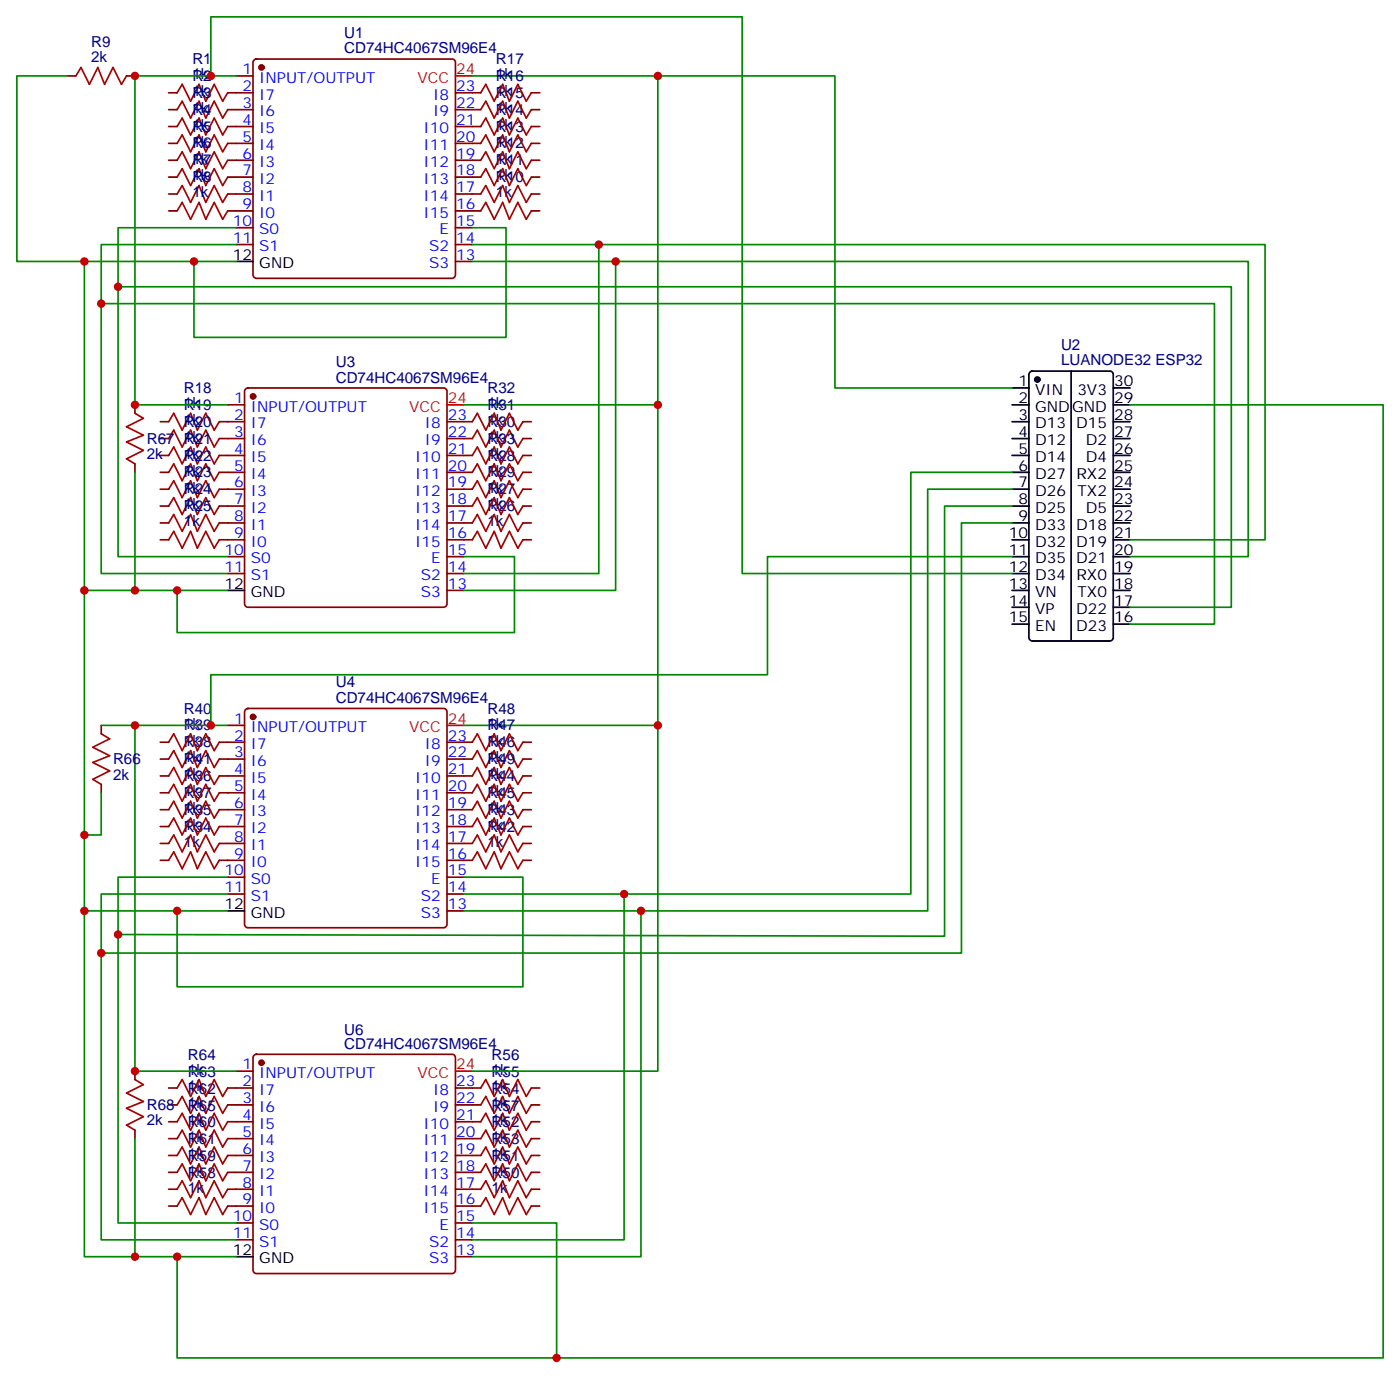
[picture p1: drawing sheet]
<svg xmlns="http://www.w3.org/2000/svg" width="293mm" height="288mm" viewBox="0 0 293 288" stroke-linecap="round" stroke-linejoin="round" font-family="sans-serif">
<g fill="none" stroke="#870000" stroke-width=".35">
<path d="M14.1 15.9h1.8M26.5 15.9h1.7M35.3 19.4h1.7M47.6 19.4h5.3M49.4 15.9h3.5M53.2 12.6l.4-.3h40.9a.71 .71 0 0 1 .7 .8v44.4a.76 .76 0 0 1-.7 .7h-40.9a.76 .76 0 0 1-.7-.7v-44.4zM95.2 19.4h5.3M111.1 19.4h1.8M35.3 22.9h1.7M35.3 26.5h1.7M35.3 30h1.7M35.3 33.5h1.7"/>
<path d="M35.3 37h1.7M47.6 22.9h5.3M47.6 26.5h5.3M47.6 30h5.3M47.6 33.5h5.3M47.6 37h5.3M95.2 22.9h5.3M95.2 26.5h5.3M95.2 30h5.3M95.2 33.5h5.3M95.2 37h5.3M111.1 22.9h1.8"/>
<path d="M111.1 26.5h1.8M111.1 30h1.8M111.1 33.5h1.8M111.1 37h1.8M35.3 40.6h1.7M35.3 44.1h1.7M47.6 40.6h5.3M47.6 44.1h5.3M49.4 47.6h3.5M49.4 51.2h3.5M95.2 40.6h5.3M95.2 44.1h5.3"/>
<path d="M95.2 47.6h3.6M95.2 51.2h3.6M95.2 54.7h3.6M111.1 40.6h1.8M111.1 44.1h1.8M28.2 84.7v1.7M28.2 97v1.8M33.5 88.2h1.8M33.5 91.7h1.8M33.5 95.2h1.8M33.5 98.8h1.8M45.9 88.2h5.3"/>
<path d="M45.9 91.7h5.3M45.9 95.2h5.3M45.9 98.8h5.3M47.6 84.7h3.6M51.4 81.3l.5-.2h40.9a.71 .71 0 0 1 .7 .7v44.5a.76 .76 0 0 1-.7 .7h-40.9a.76 .76 0 0 1-.7-.7v-44.5zM93.5 88.2h5.3M93.5 91.7h5.3M93.5 95.2h5.3M93.5 98.8h5.3M109.4 88.2h1.7M109.4 91.7h1.7M109.4 95.2h1.7"/>
<path d="M109.4 98.8h1.7M33.5 102.3h1.8M33.5 105.8h1.8M33.5 109.4h1.8M33.5 112.9h1.8M45.9 102.3h5.3M45.9 105.8h5.3M45.9 109.4h5.3M45.9 112.9h5.3M47.6 116.4h3.6M47.6 119.9h3.6M93.5 102.3h5.3"/>
<path d="M93.5 105.8h5.3M93.5 109.4h5.3M93.5 112.9h5.3M93.5 116.4h3.5M93.5 119.9h3.5M109.4 102.3h1.7M109.4 105.8h1.7M109.4 109.4h1.7M109.4 112.9h1.7M93.5 123.5h3.5M21.2 151.7v1.8M33.5 155.2h1.8"/>
<path d="M33.5 158.8h1.8M45.9 155.2h5.3M45.9 158.8h5.3M47.6 151.7h3.6M51.4 148.4l.5-.2h40.9a.71 .71 0 0 1 .7 .7v44.4a.76 .76 0 0 1-.7 .7h-40.9a.76 .76 0 0 1-.7-.7v-44.4zM93.5 155.2h5.3M93.5 158.8h5.3M109.4 155.2h1.7M109.4 158.8h1.7M21.2 164v1.8M33.5 162.3h1.8M33.5 165.8h1.8"/>
<path d="M33.5 169.3h1.8M33.5 172.9h1.8M33.5 176.4h1.8M33.5 179.9h1.8M45.9 162.3h5.3M45.9 165.8h5.3M45.9 169.3h5.3M45.9 172.9h5.3M45.9 176.4h5.3M45.9 179.9h5.3M93.5 162.3h5.3M93.5 165.8h5.3"/>
<path d="M93.5 169.3h5.3M93.5 172.9h5.3M93.5 176.4h5.3M93.5 179.9h5.3M109.4 162.3h1.7M109.4 165.8h1.7M109.4 169.3h1.7M109.4 172.9h1.7M109.4 176.4h1.7M109.4 179.9h1.7M47.6 183.4h3.6M47.6 187h3.6"/>
<path d="M93.5 183.4h3.5M93.5 187h3.5M93.5 190.5h3.5M28.2 224v1.8M28.2 236.4v1.7M35.3 227.5h1.7M35.3 231.1h1.7M35.3 234.6h1.7M35.3 238.1h1.7M47.6 227.5h5.3M47.6 231.1h5.3M47.6 234.6h5.3"/>
<path d="M47.6 238.1h5.3M49.4 224h3.5M53.2 220.7l.4-.2h40.9a.71 .71 0 0 1 .7 .7v44.4a.76 .76 0 0 1-.7 .7h-40.9a.76 .76 0 0 1-.7-.7v-44.4zM95.2 227.5h5.3M95.2 231.1h5.3M95.2 234.6h5.3M95.2 238.1h5.3M111.1 227.5h1.8M111.1 231.1h1.8M111.1 234.6h1.8M111.1 238.1h1.8M35.3 241.7h1.7"/>
<path d="M35.3 245.2h1.7M35.3 248.7h1.7M35.3 252.2h1.7M47.6 241.7h5.3M47.6 245.2h5.3M47.6 248.7h5.3M47.6 252.2h5.3M49.4 255.8h3.5M49.4 259.3h3.5M95.2 241.7h5.3M95.2 245.2h5.3M95.2 248.7h5.3"/>
<path d="M95.2 252.2h5.3M95.2 255.8h3.6M95.2 259.3h3.6M111.1 241.7h1.8M111.1 245.2h1.8M111.1 248.7h1.8M111.1 252.2h1.8M95.2 262.8h3.6"/>
</g>
<g fill="#870000" stroke="#870000" stroke-width=".35">
<circle cx="54.7" cy="14.1" r=".53"/>
<circle cx="52.9" cy="82.9" r=".53"/>
<circle cx="52.9" cy="149.9" r=".53"/>
<circle cx="54.7" cy="222.2" r=".53"/>
</g>
<g fill="none" stroke="#000" stroke-width=".35">
<path d="M49.4 54.7h3.5M215.4 77.8l.5-.2h16.2a.71 .71 0 0 1 .7 .7v55a.76 .76 0 0 1-.7 .8h-16.2a.76 .76 0 0 1-.7-.8v-55zM224 77.6v56.5M211.7 81.1h3.5M211.7 84.7h3.5M211.7 88.2h3.5M211.7 91.7h3.5M211.7 95.2h3.5M211.7 98.8h3.5M232.8 81.1h3.6M232.8 84.7h3.6M232.8 88.2h3.6"/>
<path d="M232.8 91.7h3.6M232.8 95.2h3.6M232.8 98.8h3.6M211.7 102.3h3.5M211.7 105.8h3.5M211.7 109.4h3.5M211.7 112.9h3.5M211.7 116.4h3.5M211.7 119.9h3.5M232.8 102.3h3.6M232.8 105.8h3.6M232.8 109.4h3.6"/>
<path d="M232.8 112.9h3.6M232.8 116.4h3.6M232.8 119.9h3.6M47.6 123.5h3.6M211.7 123.5h3.5M211.7 127h3.5M211.7 130.5h3.5M232.8 123.5h3.6M232.8 127h3.6M232.8 130.5h3.6M47.6 190.5h3.6M49.4 262.8h3.5"/>
</g>
<path d="M95.2 15.9h3.6M93.5 84.7h3.5M93.5 151.7h3.5M95.2 224h3.6" fill="none" stroke="#f00" stroke-width=".35"/>
<circle cx="217" cy="79.4" r=".53" fill="#000" stroke="#000" stroke-width=".35"/>
<g fill="none" stroke="#008700" stroke-width=".35">
<path d="M14.1 15.9h-10.6v38.8h14.1M44.1 15.9h-15.9v68.8h19.4M49.4 15.9h-5.3v-12.4h111.1v116.4h56.5M98.8 15.9h38.8v68.8M137.6 15.9h37v65.2h37.1M24.7 60h232.8v67h-21.1M49.4 54.7h-31.8v68.8h30M49.4 51.2h-28.2v68.7h26.4M49.4 47.6h-24.7v68.8h22.9M98.8 54.7h30v68.8h-31.8M98.8 51.2h26.4v68.7h-28.2M98.8 47.6h7v23h-65.2v-15.9"/>
<path d="M125.2 51.2h139.4v61.7h-28.2M128.8 54.7h132.3v61.7h-24.7M21.2 63.5h232.8v67h-17.6M28.2 98.8v24.7M97 84.7h40.6v67h-40.6M211.7 98.8h-21.2v88.2h-60M236.4 84.7h52.9v199.3h-252.3v-21.2M97 116.4h10.6v15.9h-70.6v-8.8M211.7 105.8h-14.1v90l-172.9-.4M211.7 109.4h-10.6v89.9h-179.9M211.7 102.3h-17.7v88.2h-59.9M211.7 116.4h-51.2v24.7h-116.4v10.6h3.5"/>
<path d="M17.6 123.5v67h30M21.2 151.7h7M44.1 151.7h-15.9v72.3h21.2M137.6 151.7v72.3h-38.8M21.2 165.8v8.8h-3.6M17.6 190.5v72.3h31.8M47.6 183.4h-22.9v72.4h24.7M47.6 187h-26.4v72.3h28.2M97 190.5h37.1v72.3h-35.3M97 187h33.5v72.3h-31.7M97 183.4h12.4v23h-72.4v-15.9M28.2 238.1v24.7"/>
<path d="M98.8 255.8h17.6v28.2"/>
</g>
<g fill="none" stroke="#a10000" stroke-width=".35">
<path d="M15.9 15.9l1-1.8 1.8 3.5 1.8-3.5 1.4 3.5 1.7-3.5 1.8 3.5 1.1-1.7M37 19.4l1.1-1.8 1.8 3.6 1.7-3.6 1.4 3.6 1.8-3.6 1.8 3.6 1-1.8M100.5 19.4l1.1-1.8 1.8 3.6 1.7-3.6 1.4 3.6 1.8-3.6 1.8 3.6 1-1.8M37 37l1.1-1.7 1.8 3.5 1.7-3.5 1.4 3.5 1.8-3.5 1.8 3.5 1-1.8M37 22.9l1.1-1.7 1.8 3.5 1.7-3.5 1.4 3.5 1.8-3.5 1.8 3.5 1-1.8M37 26.5l1.1-1.8 1.8 3.5 1.7-3.5 1.4 3.5 1.8-3.5 1.8 3.5 1-1.7M37 30l1.1-1.8 1.8 3.6 1.7-3.6 1.4 3.6 1.8-3.6 1.8 3.6 1-1.8M37 33.5l1.1-1.7 1.8 3.5 1.7-3.5 1.4 3.5 1.8-3.5 1.8 3.5 1-1.8M100.5 22.9l1.1-1.7 1.8 3.5 1.7-3.5 1.4 3.5 1.8-3.5 1.8 3.5 1-1.8M100.5 37l1.1-1.7 1.8 3.5 1.7-3.5 1.4 3.5 1.8-3.5 1.8 3.5 1-1.8M100.5 33.5l1.1-1.7 1.8 3.5 1.7-3.5 1.4 3.5 1.8-3.5 1.8 3.5 1-1.8M100.5 30l1.1-1.8 1.8 3.6 1.7-3.6 1.4 3.6 1.8-3.6 1.8 3.6 1-1.8"/>
<path d="M100.5 26.5l1.1-1.8 1.8 3.5 1.7-3.5 1.4 3.5 1.8-3.5 1.8 3.5 1-1.7M37 40.6l1.1-1.8 1.8 3.5 1.7-3.5 1.4 3.5 1.8-3.5 1.8 3.5 1-1.7M37 44.1l1.1-1.8 1.8 3.6 1.7-3.6 1.4 3.6 1.8-3.6 1.8 3.6 1-1.8M100.5 44.1l1.1-1.8 1.8 3.6 1.7-3.6 1.4 3.6 1.8-3.6 1.8 3.6 1-1.8M100.5 40.6l1.1-1.8 1.8 3.5 1.7-3.5 1.4 3.5 1.8-3.5 1.8 3.5 1-1.7M28.2 86.4l1.8 1.1-3.5 1.8 3.5 1.7-3.5 1.4 3.5 1.8-3.5 1.8 1.7 1M35.3 88.2l1-1.8 1.8 3.6 1.8-3.6 1.4 3.6 1.7-3.6 1.8 3.6 1.1-1.8M35.3 91.7l1-1.7 1.8 3.5 1.8-3.5 1.4 3.5 1.7-3.5 1.8 3.5 1.1-1.8M35.3 95.2l1-1.7 1.8 3.5 1.8-3.5 1.4 3.5 1.7-3.5 1.8 3.5 1.1-1.8M35.3 98.8l1-1.8 1.8 3.5 1.8-3.5 1.4 3.5 1.7-3.5 1.8 3.5 1.1-1.7M98.8 95.2l1-1.7 1.8 3.5 1.8-3.5 1.4 3.5 1.7-3.5 1.8 3.5 1.1-1.8M98.8 88.2l1-1.8 1.8 3.6 1.8-3.6 1.4 3.6 1.7-3.6 1.8 3.6 1.1-1.8"/>
<path d="M98.8 91.7l1-1.7 1.8 3.5 1.8-3.5 1.4 3.5 1.7-3.5 1.8 3.5 1.1-1.8M98.8 98.8l1-1.8 1.8 3.5 1.8-3.5 1.4 3.5 1.7-3.5 1.8 3.5 1.1-1.7M35.3 105.8l1-1.7 1.8 3.5 1.8-3.5 1.4 3.5 1.7-3.5 1.8 3.5 1.1-1.8M35.3 102.3l1-1.8 1.8 3.6 1.8-3.6 1.4 3.6 1.7-3.6 1.8 3.6 1.1-1.8M35.3 109.4l1-1.8 1.8 3.5 1.8-3.5 1.4 3.5 1.7-3.5 1.8 3.5 1.1-1.7M35.3 112.9l1-1.8 1.8 3.6 1.8-3.6 1.4 3.6 1.7-3.6 1.8 3.6 1.1-1.8M98.8 112.9l1-1.8 1.8 3.6 1.8-3.6 1.4 3.6 1.7-3.6 1.8 3.6 1.1-1.8M98.8 109.4l1-1.8 1.8 3.5 1.8-3.5 1.4 3.5 1.7-3.5 1.8 3.5 1.1-1.7M98.8 102.3l1-1.8 1.8 3.6 1.8-3.6 1.4 3.6 1.7-3.6 1.8 3.6 1.1-1.8M98.8 105.8l1-1.7 1.8 3.5 1.8-3.5 1.4 3.5 1.7-3.5 1.8 3.5 1.1-1.8M21.2 153.5l1.7 1-3.5 1.8 3.5 1.7-3.5 1.5 3.5 1.7-3.5 1.8 1.8 1M35.3 158.8l1-1.8 1.8 3.5 1.8-3.5 1.4 3.5 1.7-3.5 1.8 3.5 1.1-1.7"/>
<path d="M35.3 155.2l1-1.7 1.8 3.5 1.8-3.5 1.4 3.5 1.7-3.5 1.8 3.5 1.1-1.8M98.8 158.8l1-1.8 1.8 3.5 1.8-3.5 1.4 3.5 1.7-3.5 1.8 3.5 1.1-1.7M98.8 155.2l1-1.7 1.8 3.5 1.8-3.5 1.4 3.5 1.7-3.5 1.8 3.5 1.1-1.8M35.3 179.9l1-1.7 1.8 3.5 1.8-3.5 1.4 3.5 1.7-3.5 1.8 3.5 1.1-1.8M35.3 162.3l1-1.8 1.8 3.5 1.8-3.5 1.4 3.5 1.7-3.5 1.8 3.5 1.1-1.7M35.3 176.4l1-1.8 1.8 3.6 1.8-3.6 1.4 3.6 1.7-3.6 1.8 3.6 1.1-1.8M35.3 169.3l1-1.7 1.8 3.5 1.8-3.5 1.4 3.5 1.7-3.5 1.8 3.5 1.1-1.8M35.3 172.9l1-1.8 1.8 3.5 1.8-3.5 1.4 3.5 1.7-3.5 1.8 3.5 1.1-1.7M35.3 165.8l1-1.8 1.8 3.6 1.8-3.6 1.4 3.6 1.7-3.6 1.8 3.6 1.1-1.8M98.8 179.9l1-1.7 1.8 3.5 1.8-3.5 1.4 3.5 1.7-3.5 1.8 3.5 1.1-1.8M98.8 162.3l1-1.8 1.8 3.5 1.8-3.5 1.4 3.5 1.7-3.5 1.8 3.5 1.1-1.7M98.8 176.4l1-1.8 1.8 3.6 1.8-3.6 1.4 3.6 1.7-3.6 1.8 3.6 1.1-1.8"/>
<path d="M98.8 169.3l1-1.7 1.8 3.5 1.8-3.5 1.4 3.5 1.7-3.5 1.8 3.5 1.1-1.8M98.8 172.9l1-1.8 1.8 3.5 1.8-3.5 1.4 3.5 1.7-3.5 1.8 3.5 1.1-1.7M98.8 165.8l1-1.8 1.8 3.6 1.8-3.6 1.4 3.6 1.7-3.6 1.8 3.6 1.1-1.8M28.2 225.8l1.8 1-3.5 1.8 3.5 1.8-3.5 1.4 3.5 1.7-3.5 1.8 1.7 1.1M37 234.6l1.1-1.8 1.8 3.6 1.7-3.6 1.4 3.6 1.8-3.6 1.8 3.6 1-1.8M37 227.5l1.1-1.7 1.8 3.5 1.7-3.5 1.4 3.5 1.8-3.5 1.8 3.5 1-1.8M37 231.1l1.1-1.8 1.8 3.5 1.7-3.5 1.4 3.5 1.8-3.5 1.8 3.5 1-1.7M37 238.1l1.1-1.7 1.8 3.5 1.7-3.5 1.4 3.5 1.8-3.5 1.8 3.5 1-1.8M100.5 234.6l1.1-1.8 1.8 3.6 1.7-3.6 1.4 3.6 1.8-3.6 1.8 3.6 1-1.8M100.5 227.5l1.1-1.7 1.8 3.5 1.7-3.5 1.4 3.5 1.8-3.5 1.8 3.5 1-1.8M100.5 231.1l1.1-1.8 1.8 3.5 1.7-3.5 1.4 3.5 1.8-3.5 1.8 3.5 1-1.7M100.5 238.1l1.1-1.7 1.8 3.5 1.7-3.5 1.4 3.5 1.8-3.5 1.8 3.5 1-1.8"/>
<path d="M37 252.2l1.1-1.7 1.8 3.5 1.7-3.5 1.4 3.5 1.8-3.5 1.8 3.5 1-1.8M37 248.7l1.1-1.8 1.8 3.6 1.7-3.6 1.4 3.6 1.8-3.6 1.8 3.6 1-1.8M37 241.7l1.1-1.8 1.8 3.5 1.7-3.5 1.4 3.5 1.8-3.5 1.8 3.5 1-1.7M37 245.2l1.1-1.8 1.8 3.5 1.7-3.5 1.4 3.5 1.8-3.5 1.8 3.5 1-1.7M100.5 252.2l1.1-1.7 1.8 3.5 1.7-3.5 1.4 3.5 1.8-3.5 1.8 3.5 1-1.8M100.5 248.7l1.1-1.8 1.8 3.6 1.7-3.6 1.4 3.6 1.8-3.6 1.8 3.6 1-1.8M100.5 241.7l1.1-1.8 1.8 3.5 1.7-3.5 1.4 3.5 1.8-3.5 1.8 3.5 1-1.7M100.5 245.2l1.1-1.8 1.8 3.5 1.7-3.5 1.4 3.5 1.8-3.5 1.8 3.5 1-1.7"/>
</g>
<g fill="#c00">
<circle cx="17.6" cy="123.5" r=".88"/>
<circle cx="137.6" cy="84.7" r=".88"/>
<circle cx="137.6" cy="15.9" r=".88"/>
<circle cx="21.2" cy="63.5" r=".88"/>
<circle cx="17.6" cy="190.5" r=".88"/>
<circle cx="137.6" cy="151.7" r=".88"/>
<circle cx="21.2" cy="199.3" r=".88"/>
<circle cx="134.1" cy="190.5" r=".88"/>
<circle cx="125.2" cy="51.2" r=".88"/>
<circle cx="128.8" cy="54.7" r=".88"/>
<circle cx="24.7" cy="60" r=".88"/>
<circle cx="24.7" cy="195.4" r=".88"/>
<circle cx="130.5" cy="187" r=".88"/>
<circle cx="44.1" cy="15.9" r=".88"/>
<circle cx="44.1" cy="151.7" r=".88"/>
<circle cx="28.2" cy="15.9" r=".88"/>
<circle cx="17.6" cy="54.7" r=".88"/>
<circle cx="17.6" cy="174.6" r=".88"/>
<circle cx="28.2" cy="151.7" r=".88"/>
<circle cx="28.2" cy="84.7" r=".88"/>
<circle cx="28.2" cy="123.5" r=".88"/>
<circle cx="28.2" cy="224" r=".88"/>
<circle cx="28.2" cy="262.8" r=".88"/>
<circle cx="37" cy="262.8" r=".88"/>
<circle cx="40.6" cy="54.7" r=".88"/>
<circle cx="37" cy="123.5" r=".88"/>
<circle cx="37" cy="190.5" r=".88"/>
<circle cx="116.4" cy="284" r=".88"/>
</g>
<g font-size="3.2" fill="#000080">
<text x="19.1" y="9.8">R9</text>
<text x="72" y="11.1">CD74HC4067SM96E4</text>
<text x="72" y="7.9">U1</text>
<text x="19.1" y="13.1">2k</text>
<text x="40.2" y="16.6">1k</text>
<text x="40.2" y="13.4">R1</text>
<text x="40.2" y="16.9">R2</text>
<text x="103.7" y="16.9">R16</text>
<text x="103.7" y="16.6">1k</text>
<text x="103.7" y="13.4">R17</text>
<text x="40.2" y="20.1">1k</text>
<text x="40.2" y="23.6">1k</text>
<text x="40.2" y="20.5">R3</text>
<text x="40.2" y="24">R4</text>
<text x="103.7" y="24">R14</text>
<text x="103.7" y="23.6">1k</text>
<text x="103.7" y="20.5">R15</text>
<text x="103.7" y="20.1">1k</text>
<text x="40.2" y="27.2">1k</text>
<text x="40.2" y="27.5">R5</text>
<text x="103.7" y="27.5">R13</text>
<text x="103.7" y="27.2">1k</text>
<text x="40.2" y="30.7">1k</text>
<text x="40.2" y="34.2">1k</text>
<text x="40.2" y="31">R6</text>
<text x="40.2" y="34.6">R7</text>
<text x="103.7" y="34.6">R11</text>
<text x="103.7" y="34.2">1k</text>
<text x="103.7" y="31">R12</text>
<text x="103.7" y="30.7">1k</text>
<text x="40.2" y="37.7">1k</text>
<text x="40.2" y="41.3">1k</text>
<text x="40.2" y="38.1">R8</text>
<text x="103.7" y="41.3">1k</text>
<text x="103.7" y="38.1">R10</text>
<text x="103.7" y="37.7">1k</text>
<text x="70.2" y="76.7">U3</text>
<text x="221.9" y="76.4">LUANODE32 ESP32</text>
<text x="221.9" y="73.2">U2</text>
<text x="38.5" y="82.2">R18</text>
<text x="70.2" y="80.1">CD74HC4067SM96E4</text>
<text x="102" y="82.2">R32</text>
<text x="38.5" y="85.4">1k</text>
<text x="38.5" y="88.9">1k</text>
<text x="38.5" y="85.7">R19</text>
<text x="38.5" y="89.3">R20</text>
<text x="102" y="89.3">R30</text>
<text x="102" y="88.9">1k</text>
<text x="102" y="85.7">R31</text>
<text x="102" y="85.4">1k</text>
<text x="30.7" y="92.8">R67 R21</text>
<text x="38.5" y="92.4">1k</text>
<text x="38.5" y="96">1k</text>
<text x="102" y="92.4">1k</text>
<text x="102" y="96">1k</text>
<text x="102" y="92.8">R33</text>
<text x="30.7" y="96">2k</text>
<text x="38.5" y="99.5">1k</text>
<text x="38.5" y="96.3">R22</text>
<text x="38.5" y="99.8">R23</text>
<text x="102" y="99.5">1k</text>
<text x="102" y="96.3">R28</text>
<text x="102" y="99.8">R29</text>
<text x="38.5" y="103">1k</text>
<text x="38.5" y="106.5">1k</text>
<text x="38.5" y="103.4">R24</text>
<text x="38.5" y="106.9">R25</text>
<text x="102" y="106.9">R26</text>
<text x="102" y="106.5">1k</text>
<text x="102" y="103.4">R27</text>
<text x="102" y="103">1k</text>
<text x="38.5" y="110.1">1k</text>
<text x="102" y="110.1">1k</text>
<text x="70.2" y="143.8">U4</text>
<text x="38.5" y="149.2">R40</text>
<text x="70.2" y="147.1">CD74HC4067SM96E4</text>
<text x="102" y="149.2">R48</text>
<text x="38.5" y="155.9">1k</text>
<text x="38.5" y="152.8">R39</text>
<text x="38.5" y="152.4">1k</text>
<text x="102" y="155.9">1k</text>
<text x="102" y="152.8">R47</text>
<text x="102" y="152.4">1k</text>
<text x="23.6" y="159.9">R66</text>
<text x="38.5" y="159.5">1k</text>
<text x="38.5" y="156.3">R38</text>
<text x="38.5" y="159.8">R41</text>
<text x="102" y="159.5">1k</text>
<text x="102" y="156.3">R46</text>
<text x="102" y="159.8">R49</text>
<text x="23.6" y="163.1">2k</text>
<text x="38.5" y="166.5">1k</text>
<text x="38.5" y="163.3">R36</text>
<text x="38.5" y="166.9">R37</text>
<text x="38.5" y="163">1k</text>
<text x="102" y="166.5">1k</text>
<text x="102" y="163.3">R44</text>
<text x="102" y="166.9">R45</text>
<text x="102" y="163">1k</text>
<text x="38.5" y="173.9">R34</text>
<text x="38.5" y="173.6">1k</text>
<text x="38.5" y="170.4">R35</text>
<text x="38.5" y="170">1k</text>
<text x="102" y="173.9">R42</text>
<text x="102" y="173.6">1k</text>
<text x="102" y="170.4">R43</text>
<text x="102" y="170">1k</text>
<text x="38.5" y="177.1">1k</text>
<text x="102" y="177.1">1k</text>
<text x="39.3" y="221.7">R64</text>
<text x="72" y="219.4">CD74HC4067SM96E4</text>
<text x="72" y="216.4">U6</text>
<text x="102.8" y="221.7">R56</text>
<text x="39.3" y="225.2">R63</text>
<text x="39.3" y="224.7">1k</text>
<text x="102.8" y="225.2">R55</text>
<text x="102.8" y="224.7">1k</text>
<text x="30.7" y="232.2">R68</text>
<text x="39.3" y="231.8">1k</text>
<text x="39.3" y="228.7">R62</text>
<text x="39.3" y="228.2">1k</text>
<text x="39.3" y="232.2">R65</text>
<text x="102.8" y="231.8">1k</text>
<text x="102.8" y="228.7">R54</text>
<text x="102.8" y="228.2">1k</text>
<text x="102.8" y="232.2">R57</text>
<text x="30.7" y="235.4">2k</text>
<text x="39.3" y="238.8">1k</text>
<text x="39.3" y="235.8">R60</text>
<text x="39.3" y="239.3">R61</text>
<text x="39.3" y="235.3">1k</text>
<text x="102.8" y="238.8">1k</text>
<text x="102.8" y="235.8">R52</text>
<text x="102.8" y="239.3">R53</text>
<text x="102.8" y="235.3">1k</text>
<text x="39.3" y="245.9">1k</text>
<text x="39.3" y="242.8">R59</text>
<text x="39.3" y="242.4">1k</text>
<text x="102.8" y="245.9">1k</text>
<text x="102.8" y="242.8">R51</text>
<text x="102.8" y="242.4">1k</text>
<text x="39.3" y="249.4">1k</text>
<text x="39.3" y="246.4">R58</text>
<text x="102.8" y="249.4">1k</text>
<text x="102.8" y="246.4">R50</text>
</g>
<g font-size="3.2" fill="#00f">
<text x="50.7" y="15.5">1</text>
<text x="54.2" y="17.3">INPUT/OUTPUT</text>
<text x="50.7" y="19.1">2</text>
<text x="50.7" y="22.6">3</text>
<text x="54.2" y="20.8">I7</text>
<text x="90.6" y="20.8">I8</text>
<text x="95.4" y="22.6">22</text>
<text x="95.4" y="19.1">23</text>
<text x="50.7" y="26.1">4</text>
<text x="50.7" y="29.6">5</text>
<text x="54.2" y="24.3">I6</text>
<text x="54.2" y="27.9">I5</text>
<text x="88.6" y="27.9">I10</text>
<text x="90.6" y="24.3">I9</text>
<text x="95.4" y="29.6">20</text>
<text x="95.4" y="26.1">21</text>
<text x="50.7" y="33.2">6</text>
<text x="54.2" y="31.4">I4</text>
<text x="54.2" y="34.9">I3</text>
<text x="88.6" y="34.9">I12</text>
<text x="88.6" y="31.4">I11</text>
<text x="95.4" y="33.2">19</text>
<text x="50.7" y="36.7">7</text>
<text x="50.7" y="40.2">8</text>
<text x="54.2" y="38.5">I2</text>
<text x="54.2" y="42">I1</text>
<text x="88.6" y="42">I14</text>
<text x="88.6" y="38.5">I13</text>
<text x="95.4" y="40.2">17</text>
<text x="95.4" y="36.7">18</text>
<text x="48.7" y="47.3">10</text>
<text x="50.7" y="43.7">9</text>
<text x="54.2" y="45.5">I0</text>
<text x="88.6" y="45.5">I15</text>
<text x="95.4" y="47.3">15</text>
<text x="95.4" y="43.7">16</text>
<text x="48.7" y="50.8">11</text>
<text x="54.2" y="49">S0</text>
<text x="54.2" y="52.6">S1</text>
<text x="89.8" y="52.6">S2</text>
<text x="91.9" y="49">E</text>
<text x="95.4" y="50.8">14</text>
<text x="89.8" y="56.1">S3</text>
<text x="95.4" y="54.3">13</text>
<text x="49" y="84.3">1</text>
<text x="49" y="87.8">2</text>
<text x="52.5" y="86.1">INPUT/OUTPUT</text>
<text x="52.5" y="89.6">I7</text>
<text x="88.8" y="89.6">I8</text>
<text x="93.7" y="87.8">23</text>
<text x="49" y="91.4">3</text>
<text x="49" y="94.9">4</text>
<text x="52.5" y="93.1">I6</text>
<text x="88.8" y="93.1">I9</text>
<text x="93.7" y="94.9">21</text>
<text x="93.7" y="91.4">22</text>
<text x="49" y="98.4">5</text>
<text x="49" y="102">6</text>
<text x="52.5" y="96.7">I5</text>
<text x="52.5" y="100.2">I4</text>
<text x="86.8" y="100.2">I11</text>
<text x="86.8" y="96.7">I10</text>
<text x="93.7" y="102">19</text>
<text x="93.7" y="98.4">20</text>
<text x="49" y="105.5">7</text>
<text x="52.5" y="103.7">I3</text>
<text x="52.5" y="107.2">I2</text>
<text x="86.8" y="107.2">I13</text>
<text x="86.8" y="103.7">I12</text>
<text x="93.7" y="105.5">18</text>
<text x="49" y="109">8</text>
<text x="49" y="112.5">9</text>
<text x="52.5" y="110.8">I1</text>
<text x="86.8" y="110.8">I14</text>
<text x="93.7" y="112.5">16</text>
<text x="93.7" y="109">17</text>
<text x="46.9" y="116.1">10</text>
<text x="46.9" y="119.6">11</text>
<text x="52.5" y="114.3">I0</text>
<text x="52.5" y="117.8">S0</text>
<text x="86.8" y="114.3">I15</text>
<text x="90.2" y="117.8">E</text>
<text x="93.7" y="119.6">14</text>
<text x="93.7" y="116.1">15</text>
<text x="52.5" y="121.4">S1</text>
<text x="88" y="124.9">S3</text>
<text x="88" y="121.4">S2</text>
<text x="93.7" y="123.1">13</text>
<text x="49" y="151.3">1</text>
<text x="49" y="154.9">2</text>
<text x="52.5" y="153.1">INPUT/OUTPUT</text>
<text x="93.7" y="154.9">23</text>
<text x="49" y="158.4">3</text>
<text x="49" y="161.9">4</text>
<text x="52.5" y="156.6">I7</text>
<text x="52.5" y="160.2">I6</text>
<text x="88.8" y="160.2">I9</text>
<text x="88.8" y="156.6">I8</text>
<text x="93.7" y="161.9">21</text>
<text x="93.7" y="158.4">22</text>
<text x="49" y="165.5">5</text>
<text x="52.5" y="163.7">I5</text>
<text x="52.5" y="167.2">I4</text>
<text x="86.8" y="167.2">I11</text>
<text x="86.8" y="163.7">I10</text>
<text x="93.7" y="165.5">20</text>
<text x="49" y="169">6</text>
<text x="49" y="172.5">7</text>
<text x="52.5" y="170.7">I3</text>
<text x="86.8" y="170.7">I12</text>
<text x="93.7" y="172.5">18</text>
<text x="93.7" y="169">19</text>
<text x="49" y="176">8</text>
<text x="49" y="179.6">9</text>
<text x="52.5" y="174.3">I2</text>
<text x="52.5" y="177.8">I1</text>
<text x="86.8" y="177.8">I14</text>
<text x="86.8" y="174.3">I13</text>
<text x="93.7" y="179.6">16</text>
<text x="93.7" y="176">17</text>
<text x="46.9" y="183.1">10</text>
<text x="52.5" y="181.3">I0</text>
<text x="52.5" y="184.9">S0</text>
<text x="86.8" y="181.3">I15</text>
<text x="90.2" y="184.9">E</text>
<text x="93.7" y="183.1">15</text>
<text x="46.9" y="186.6">11</text>
<text x="52.5" y="188.4">S1</text>
<text x="88" y="191.9">S3</text>
<text x="88" y="188.4">S2</text>
<text x="93.7" y="190.1">13</text>
<text x="93.7" y="186.6">14</text>
<text x="50.7" y="223.7">1</text>
<text x="50.7" y="227.2">2</text>
<text x="54.2" y="225.4">INPUT/OUTPUT</text>
<text x="95.4" y="227.2">23</text>
<text x="50.7" y="230.7">3</text>
<text x="54.2" y="229">I7</text>
<text x="54.2" y="232.5">I6</text>
<text x="90.6" y="232.5">I9</text>
<text x="90.6" y="229">I8</text>
<text x="95.4" y="230.7">22</text>
<text x="50.7" y="234.2">4</text>
<text x="50.7" y="237.8">5</text>
<text x="54.2" y="236">I5</text>
<text x="54.2" y="239.5">I4</text>
<text x="88.6" y="239.5">I11</text>
<text x="88.6" y="236">I10</text>
<text x="95.4" y="237.8">20</text>
<text x="95.4" y="234.2">21</text>
<text x="50.7" y="241.3">6</text>
<text x="50.7" y="244.8">7</text>
<text x="54.2" y="243.1">I3</text>
<text x="88.6" y="243.1">I12</text>
<text x="95.4" y="244.8">18</text>
<text x="95.4" y="241.3">19</text>
<text x="50.7" y="248.4">8</text>
<text x="50.7" y="251.9">9</text>
<text x="54.2" y="246.6">I2</text>
<text x="54.2" y="250.1">I1</text>
<text x="88.6" y="250.1">I14</text>
<text x="88.6" y="246.6">I13</text>
<text x="95.4" y="251.9">16</text>
<text x="95.4" y="248.4">17</text>
<text x="48.7" y="255.4">10</text>
<text x="54.2" y="253.6">I0</text>
<text x="54.2" y="257.2">S0</text>
<text x="88.6" y="253.6">I15</text>
<text x="91.9" y="257.2">E</text>
<text x="95.4" y="255.4">15</text>
<text x="48.7" y="258.9">11</text>
<text x="54.2" y="260.7">S1</text>
<text x="89.8" y="260.7">S2</text>
<text x="95.4" y="262.5">13</text>
<text x="95.4" y="258.9">14</text>
<text x="89.8" y="264.2">S3</text>
</g>
<g font-size="3.2" fill="#f00">
<text x="87.3" y="17.3">VCC</text>
<text x="95.4" y="15.5">24</text>
<text x="85.6" y="86.1">VCC</text>
<text x="93.7" y="84.3">24</text>
<text x="85.6" y="153.1">VCC</text>
<text x="93.7" y="151.3">24</text>
<text x="87.3" y="225.4">VCC</text>
<text x="95.4" y="223.7">24</text>
</g>
<g font-size="3.2">
<text x="48.7" y="54.3">12</text>
<text x="54.2" y="56.1">GND</text>
<text x="213" y="80.8">1</text>
<text x="216.5" y="82.6">VIN</text>
<text x="225.3" y="82.6">3V3</text>
<text x="233" y="80.8">30</text>
<text x="213" y="84.3">2</text>
<text x="213" y="87.8">3</text>
<text x="216.5" y="86.1">GND</text>
<text x="216.5" y="89.6">D13</text>
<text x="224.2" y="86.1">GND</text>
<text x="225.1" y="89.6">D15</text>
<text x="233" y="87.8">28</text>
<text x="233" y="84.3">29</text>
<text x="213" y="91.4">4</text>
<text x="213" y="94.9">5</text>
<text x="216.5" y="93.1">D12</text>
<text x="227.1" y="93.1">D2</text>
<text x="233" y="94.9">26</text>
<text x="233" y="91.4">27</text>
<text x="213" y="98.4">6</text>
<text x="213" y="102">7</text>
<text x="216.5" y="96.7">D14</text>
<text x="216.5" y="100.2">D27</text>
<text x="225.1" y="100.2">RX2</text>
<text x="227.1" y="96.7">D4</text>
<text x="233" y="102">24</text>
<text x="233" y="98.4">25</text>
<text x="213" y="105.5">8</text>
<text x="216.5" y="103.7">D26</text>
<text x="216.5" y="107.2">D25</text>
<text x="225.4" y="103.7">TX2</text>
<text x="227.1" y="107.2">D5</text>
<text x="233" y="105.5">23</text>
<text x="211" y="112.5">10</text>
<text x="213" y="109">9</text>
<text x="216.5" y="110.8">D33</text>
<text x="225.1" y="110.8">D18</text>
<text x="233" y="112.5">21</text>
<text x="233" y="109">22</text>
<text x="211" y="116.1">11</text>
<text x="211" y="119.6">12</text>
<text x="216.5" y="114.3">D32</text>
<text x="216.5" y="117.8">D35</text>
<text x="225.1" y="117.8">D21</text>
<text x="225.1" y="114.3">D19</text>
<text x="233" y="119.6">19</text>
<text x="233" y="116.1">20</text>
<text x="46.9" y="123.1">12</text>
<text x="52.5" y="124.9">GND</text>
<text x="211" y="123.1">13</text>
<text x="216.5" y="121.4">D34</text>
<text x="216.5" y="124.9">VN</text>
<text x="225.1" y="121.4">RX0</text>
<text x="225.4" y="124.9">TX0</text>
<text x="233" y="123.1">18</text>
<text x="211" y="126.6">14</text>
<text x="211" y="130.2">15</text>
<text x="216.5" y="128.4">VP</text>
<text x="216.5" y="131.9">EN</text>
<text x="225.1" y="131.9">D23</text>
<text x="225.1" y="128.4">D22</text>
<text x="233" y="130.2">16</text>
<text x="233" y="126.6">17</text>
<text x="46.9" y="190.1">12</text>
<text x="52.5" y="191.9">GND</text>
<text x="48.7" y="262.5">12</text>
<text x="54.2" y="264.2">GND</text>
</g>
</svg>
